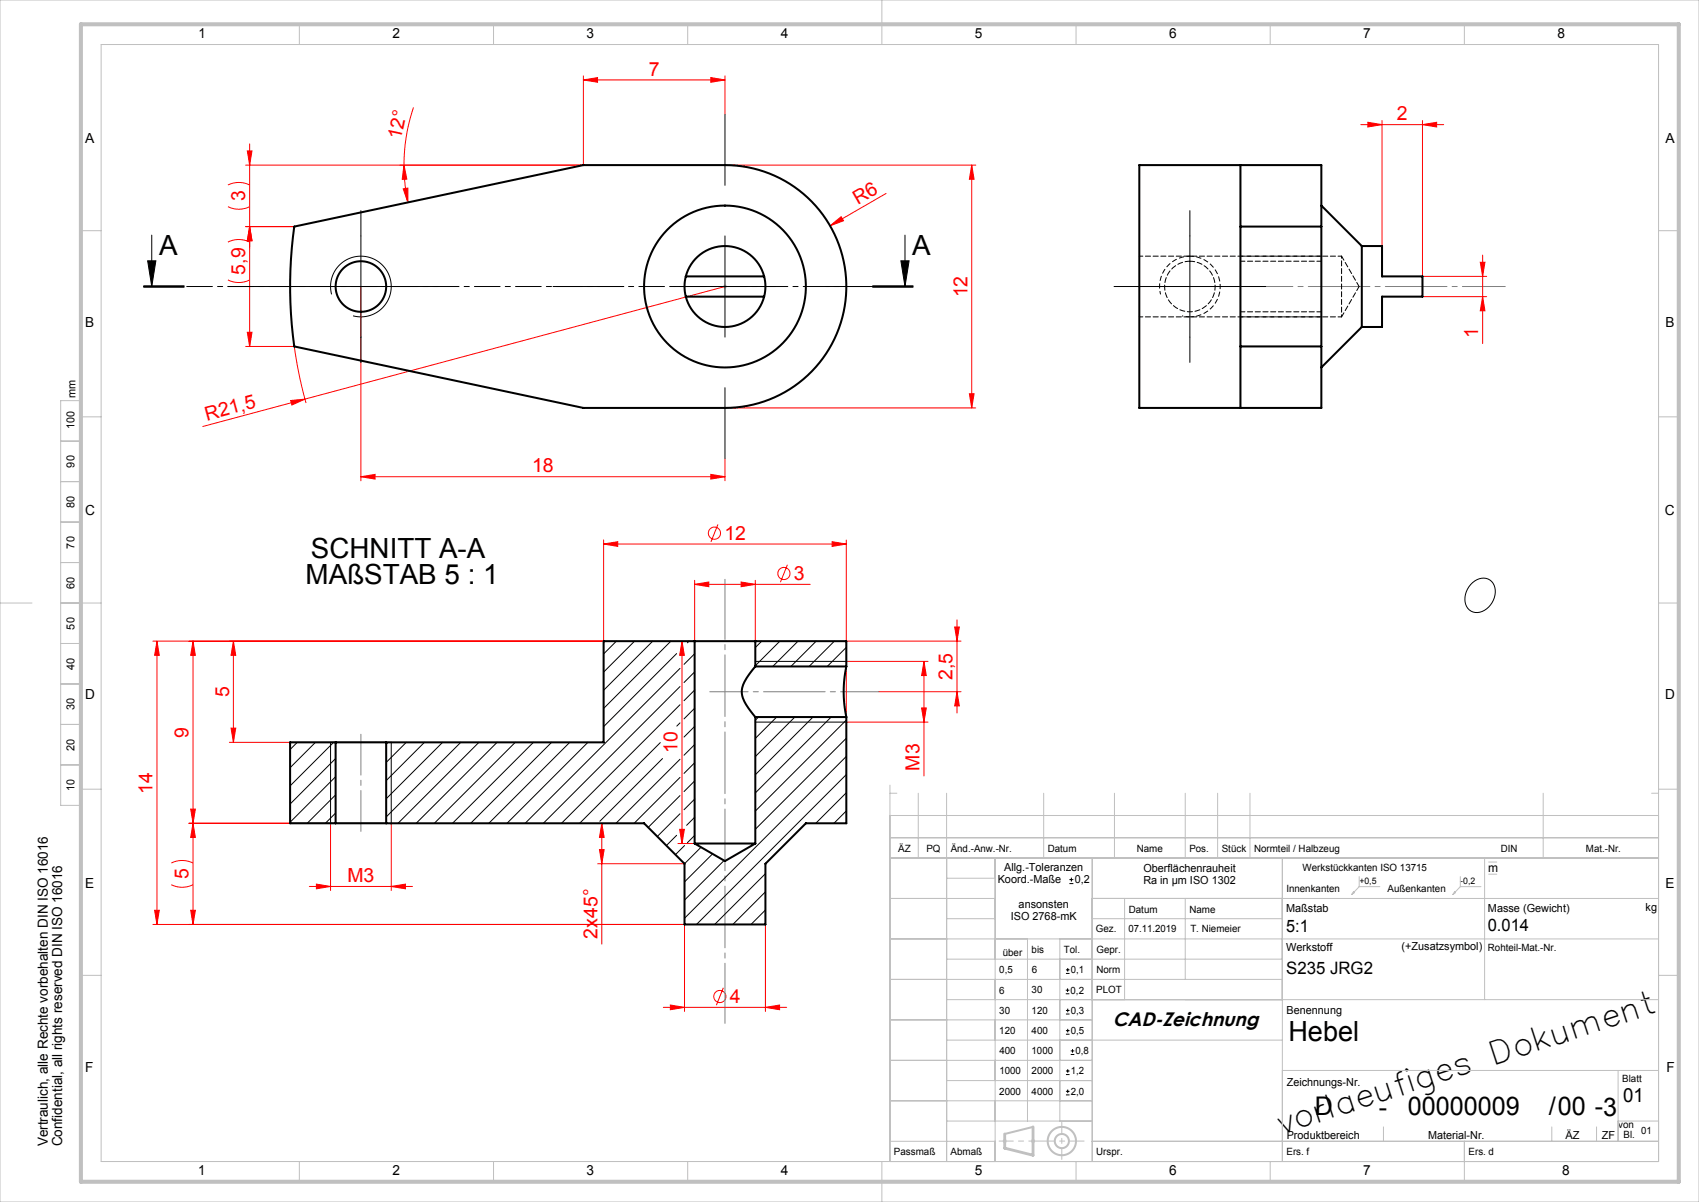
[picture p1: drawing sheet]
<svg xmlns="http://www.w3.org/2000/svg" width="420mm" height="297mm" viewBox="0 0 420 297" stroke-linecap="round" stroke-linejoin="round" font-family="sans-serif">
<g fill="none" stroke="#f00" stroke-width=".25">
<path d="M144.2 19.8l3.5-.6v1.1zM144.2 18.8v22h-83.5M144.2 19.8h35M175.7 19.2l3.5 .6-3.5 .5zM179.2 18.8v9.5M61.1 37.3h1.2l-.6 3.5zM61.7 35.5v50.1M102.2 26.6l-1.1 3.7-.7 3.8-.4 2.8-.1 3.9M336.4 30.8h20.5M338.1 30.2l3.5 .6-3.5 .6zM341.6 29.8v31M351.6 30.8l3.5-.6v1.2z"/>
<path d="M351.6 29.8v38.5h15.9M56.3 51.1a6 6 0 0 0 5.4 0M56.3 45.7a6 6 0 0 1 5.4 0M56.3 59.8a6 6 0 0 1 5.4 0M60.7 56h12M61.7 56l.6 3.5h-1.2zM99.7 46.7l1.1-.2v3.5zM99.9 40.8l.7 3.5h-1.2zM99.9 40.8a44.3 44.3 0 0 0 .9 9.2M179.2 40.8h62M205.2 55.8l2.7-2.3 .6 1zM219 47.8l-13.8 8"/>
<path d="M240.2 40.8v60M240.2 40.8l.6 3.5h-1.2zM56.3 69.2a6 6 0 0 0 5.4 0M89.2 70.8v48M179.2 70.8l-129.1 34.6M351.6 73.3h15.9M365.9 64.8h1.2l-.6 3.5zM366.5 73.3l.6 3.5h-1.2zM366.5 63v21.9M60.7 85.6h12a107.6 107.6 0 0 0 2.9 14M61.1 82.1h1.2l-.6 3.5zM71.8 99l3.6-.4-3.3 1.5z"/>
<path d="M239.6 97.3h1.2l-.6 3.5zM89.2 117.8l3.5-.6v1.2zM89.2 117.8h90M175.7 117.2l3.5 .6-3.5 .6zM179.2 100.8h62M179.2 113.3v5.5M149.2 134.4l3.5-.6v1.2zM149.2 133.4v25h-111.4M149.2 134.4h60M177.5 129.6l-1.7 4.3M194.6 139.6l-1.7 4.3M205.7 133.8l3.5 .6-3.5 .6z"/>
<path d="M209.2 133.4v43.8M38.8 158.4v70M38.8 158.4l.6 3.5h-1.2zM47.7 158.4v70M47.7 158.4l.6 3.5h-1.2zM57.7 158.4v25M57.7 158.4l.6 3.5h-1.2zM168.6 158.4l.6 3.5h-1.2zM168.6 158.4v50M171.7 144.4l3.5-.6v1.2zM171.7 143.4v15M171.7 144.4h28.6"/>
<path d="M183.2 143.8l3.5 .6-3.5 .6zM186.7 143.4v15M209.2 158.4h28.4M236 154.9h1.2l-.6 3.5zM236.6 153.2v23M57.1 179.9h1.2l-.6 3.5zM209.2 163.4h20.2M209.2 178.4h20.2M217.3 170.9h20.3M227.8 174.9h1.2l-.6 3.5zM228.4 163.4l.6 3.5h-1.2zM228.4 163.4v28.3"/>
<path d="M236.6 170.9l.6 3.5h-1.2zM47.1 199.9h1.2l-.6 3.5zM56.7 183.4h38.8M42.3 218.6a6 6 0 0 0 5.4 0M42.3 213.3a6 6 0 0 1 5.4 0M46.7 203.4h48.8M47.7 203.4l.6 3.5h-1.2zM76.5 219h25.5M78.2 218.5l3.5 .5-3.5 .6zM81.7 203.4v16.6M96.7 219l3.5-.5v1.1zM96.7 203.4v16.6"/>
<path d="M147.8 213.4h21.4M148.2 209.9h1.1l-.5 3.5zM148.8 203.4l.5 3.5h-1.1zM148.8 203.4v29.9M167.6 208.4h4.1M168 204.9h1.2l-.6 3.5zM37.8 228.4h131.4v21.5M38.2 224.9h1.2l-.6 3.5zM47.1 224.9h1.2l-.6 3.5zM189.2 228.4v21.5M164 248.9h30.5M165.7 248.3l3.5 .6-3.5 .6z"/>
<path d="M178.8 244.1l-1.7 4.3M189.2 248.9l3.5-.6v1.2z"/>
<circle cx="176.6" cy="131.7" r="1.5"/>
<circle cx="193.8" cy="141.7" r="1.5"/>
<circle cx="177.9" cy="246.2" r="1.5"/>
</g>
<g fill="none" stroke="#000" stroke-width=".25">
<path d="M179.2 28.3v17.5M37.5 58.1v12.7M89.2 52v37.5M179.2 58.3v25M223.7 58.1v12.7M294.1 52v37.5M35.5 71h10zM35.5 70.8h10M35.5 70.6h10M36.5 64.4h2l-1 6.4zM56.4 70.8h51.8M82 72.7a7.5 7.5 0 0 1 6.6-9.4 7.5 7.5 0 0 1 8.1 8.1 7.5 7.5 0 0 1-9.4 6.6"/>
<path d="M136.7 70.8h17.5M166.7 70.8h25M204.2 70.8h21.5M215.7 70.6h10M215.7 71h10M222.7 64.4h2l-1 6.4zM275.4 70.8h37.5M179.2 95.8v17.5M364 144a3.2 3.2 0 0 1 4.1-.8 3.2 3.2 0 0 1 1.5 3.8 4.8 4.8 0 0 1-5.4 4.2 3.6 3.6 0 0 1-1.7-5l.6-1.2zM186.7 178.4h22.5M186.7 163.4h22.5M81.7 203.4v-20h15v20"/>
<path d="M264.4 218.3h.9M264.4 217.3h.9M264.8 216.9v.9M263.5 239.6h.9M263.9 239.2v.9M263.5 245.5h.8M263.5 244.7h.8M263.5 255.5h.9M263.5 254.7h.9M263.5 250.6h.9M263.5 249.7h.9M263.5 240.5h.9"/>
<path d="M263.9 244.2v.9M263.9 249.2v.9M263.9 254.2v.9M264.7 259.7h.9M265.1 259.2v.9M263.5 270.5h.9M263.5 269.7h.9M263.5 265.5h.9M263.5 264.6h.9M263.9 269.2v.9M263.9 264.2v.9M264.7 260.5h.9"/>
</g>
<path d="M294.1 78.3a7.5 7.5 0 0 0 7.5-7.5 7.5 7.5 0 0 0-7.5-7.5" fill="none" stroke="#000" stroke-width=".25" stroke-dasharray="1.3 .6" stroke-dashoffset=".3" stroke-linecap="butt"/>
<path d="M294.1 63.3a7.5 7.5 0 0 0-7.2 9.4" fill="none" stroke="#000" stroke-width=".25" stroke-dasharray="1.3 .6" stroke-dashoffset=".4" stroke-linecap="butt"/>
<path d="M292.2 78l1.9 .3" fill="none" stroke="#000" stroke-width=".25" stroke-dasharray="1.3 .6" stroke-dashoffset="1" stroke-linecap="butt"/>
<g fill="none" stroke="#c0c0c0" stroke-width=".25">
<path d="M0 0h420v297h-420zM25 11h385v276h-385zM74 6v5M122 6v5M170 6v5M218 0v11M266 6v5M314 6v5M362 6v5M20 57h5M410 57h5M178.7 70.8h1"/>
<path d="M178.9 70.4l.7 .7M179.2 70.3v1M179.6 70.4l-.7 .7M15 99h5v100h-5zM15 119h5M15 109h5M20 103h5M410 103h5M15 139h5M15 129h5M0 149h7.9M15 149h10"/>
<path d="M15 159h5M410 149h5M15 169h5M15 179h5M15 189h5M20 195h5M220 194v93M220 196h1.7M227 196v16M234 196v91M258 196v16M275.5 196v16"/>
<path d="M293 196v16M301 196v16M309 196v16M381.5 196v16M408.3 196h1.7M410 195h5M220 212h190M220 207h190M220 201.5h190M234 217h12M246 212v75M270 212v75"/>
<path d="M317 212v75M336 216.6v2.5M336 219.1h5.1M336 219.1l-1.8 1.9M361 219.1h5.1M361 216.6v2.5M361 219.1l-1.8 1.9M367 212v35M368 213h2M368 216h2M220 232h190M220 222h26"/>
<path d="M234 227h12M234 237h83M254 232v45M262 232v45M270 222h140M270 227h47M278 222v25M293 222v20M334.6 220.4l.2 .2-.6 .4zM359.6 220.4l.2 .2-.6 .4zM20 241h5M220 242h97"/>
<path d="M220 252h50M234 247h176M234 257h83M410 241h5M220 262h50M220 272h50M234 267h36M234 277h36M317 264.5h93M342 278.4v3.6M383.6 278.4v3.6M394.7 278.4v3.6"/>
<path d="M400 277h10M400 264.5v17.5M74 287v5M122 287v5M170 287v5M218 287v10M220 282h26M247.9 281.9h1M248 281.6l.7 .7M248.4 281.4v1M248.7 281.6l-.7 .7M254.9 281.9h1"/>
<path d="M255 281.6l.7 .7M255.4 281.4v1M255.7 281.6l-.7 .7M266 287v5M270 282h140M314 287v5M362 282v10"/>
</g>
<g fill="none" stroke="#c0c0c0" stroke-width=".5">
<path d="M255.4 278.4l-7 1.8"/>
<circle cx="262.5" cy="281.9" r="3.5"/>
<circle cx="262.5" cy="281.9" r="1.75"/>
</g>
<path d="M293.9 63.3h.4" fill="none" stroke="#000" stroke-width=".25" stroke-dasharray="1.3 .6"/>
<path d="M306.6 78.3h20M326.6 63.3h-20" fill="none" stroke="#000" stroke-width=".25" stroke-dasharray="1.3 .6" stroke-dashoffset=".2"/>
<path d="M225.7 70.8h-190.2" fill="none" stroke="#000" stroke-width=".25" stroke-dasharray="6.3 1.3 1.3 1.3" stroke-dashoffset="-.5"/>
<path d="M179.2 143.1v109.8" fill="none" stroke="#808080" stroke-width=".25" stroke-dasharray="15.2 1.3 1.3 1.3" stroke-dashoffset=".4"/>
<path d="M175.5 170.9h41.8" fill="none" stroke="#808080" stroke-width=".25" stroke-dasharray="15.2 1.3 1.3 1.3" stroke-dashoffset="5.8"/>
<path d="M89.2 181.4v24" fill="none" stroke="#808080" stroke-width=".25" stroke-dasharray="15.2 1.3 1.3 1.3" stroke-dashoffset="5.1"/>
<path d="M372.1 70.8h-63.1" fill="none" stroke="#808080" stroke-width=".25" stroke-dasharray="15.2 1.3 1.3 1.3" stroke-dashoffset="4.6"/>
<path d="M262.5 286.5v-9.2" fill="none" stroke="#c0c0c0" stroke-width=".25" stroke-dasharray="6.3 1.3 1.3 1.3" stroke-dashoffset="3.7"/>
<path d="M247 281.9h21" fill="none" stroke="#c0c0c0" stroke-width=".25" stroke-dasharray="6.3 1.3 1.3 1.3" stroke-dashoffset="2.8"/>
<path d="M255.4 278.4v7l-7-1.7v-3.5" fill="none" stroke="#c0c0c0" stroke-width=".7"/>
<path d="M20 6h395v286h-395z" fill="none" stroke="#c0c0c0" stroke-width="1"/>
<path d="M222.7 64.4h2l-1 6.4zM36.5 64.4h2l-1 6.4z" fill="#000"/>
<g fill="#f00">
<path d="M71.8 99l3.6-.4-3.3 1.5z"/>
<path d="M205.2 55.8l2.7-2.3 .6 1z"/>
<path d="M351.6 30.8l3.5-.6v1.2zM338.1 30.2l3.5 .6-3.5 .6z"/>
<path d="M99.9 40.8l.7 3.5h-1.2zM99.7 46.7l1.1-.2v3.5z"/>
<path d="M61.7 56l.6 3.5h-1.2zM61.1 82.1h1.2l-.6 3.5z"/>
<path d="M240.2 40.8l.6 3.5h-1.2zM239.6 97.3h1.2l-.6 3.5zM61.1 37.3h1.2l-.6 3.5zM61.7 56l.6 3.5h-1.2zM365.9 64.8h1.2l-.6 3.5zM366.5 73.3l.6 3.5h-1.2z"/>
<path d="M144.2 19.8l3.5-.6v1.1zM175.7 19.2l3.5 .6-3.5 .5zM89.2 117.8l3.5-.6v1.2zM175.7 117.2l3.5 .6-3.5 .6z"/>
<path d="M183.2 143.8l3.5 .6-3.5 .6zM171.7 144.4l3.5-.6v1.2z"/>
<path d="M168 204.9h1.2l-.6 3.5zM168.6 158.4l.6 3.5h-1.2zM148.2 209.9h1.1l-.5 3.5zM148.8 203.4l.5 3.5h-1.1z"/>
<path d="M236.6 170.9l.6 3.5h-1.2zM236 154.9h1.2l-.6 3.5z"/>
<path d="M57.1 179.9h1.2l-.6 3.5zM57.7 158.4l.6 3.5h-1.2z"/>
<path d="M47.7 158.4l.6 3.5h-1.2zM47.1 199.9h1.2l-.6 3.5zM47.7 203.4l.6 3.5h-1.2zM47.1 224.9h1.2l-.6 3.5zM38.8 158.4l.6 3.5h-1.2zM38.2 224.9h1.2l-.6 3.5zM228.4 163.4l.6 3.5h-1.2zM227.8 174.9h1.2l-.6 3.5z"/>
<path d="M78.2 218.5l3.5 .5-3.5 .6zM96.7 219l3.5-.5v1.1zM149.2 134.4l3.5-.6v1.2zM205.7 133.8l3.5 .6-3.5 .6zM165.7 248.3l3.5 .6-3.5 .6zM189.2 248.9l3.5-.6v1.2z"/>
</g>
<g fill="none" stroke="#000" stroke-width=".5">
<path d="M72.7 56l71.5-15.2h35a30 30 0 0 1 30 30 30 30 0 0 1-30 30h-35l-71.5-15.2a107.5 107.5 0 0 1 0-29.6zM306.6 56v29.6M306.6 56h20M306.6 40.8v15.2M326.6 56v29.6M326.6 56v-15.2h-45v60h45v-15.2M326.6 50.8l10 10M169.5 68.3a10 10 0 0 0 0 5M169.5 68.3a10 10 0 0 1 9.7-7.5 10 10 0 0 1 9.7 7.5M169.5 73.3a10 10 0 0 0 9.7 7.5 10 10 0 0 0 9.7-7.5M169.5 73.3h19.4M169.5 68.3h19.4"/>
<path d="M188.9 68.3a10 10 0 0 1 0 5M336.6 60.8v20M336.6 60.8h5v7.5h10v5h-10v7.5h-5M306.6 85.6h20M306.6 85.6v15.2M336.6 80.8l-10 10M171.7 158.4h15M171.7 158.4v50M171.7 158.4h-22.5v25h-53.7M186.7 158.4v6.3M186.7 158.4h22.5v6.3M186.7 164.7l-.2 .2a16.1 16.1 0 0 0-3 5.1 5.9 5.9 0 0 0 1.6 5l1.6 2.2"/>
<path d="M186.7 177.2v31.2M186.7 164.7h22.5M186.7 177.2h22.5M209.2 164.7a30 30 0 0 0 0 12.5M209.2 177.2v26.2h-10l-10 10v15h-20v-15l-10-10h-63.7M83 183.4h12.5M83 183.4h-11.3v20h11.3M83 183.4v20M95.5 183.4v20M83 203.4h12.5M171.7 208.4h15M171.7 208.4l7.5 4.4 7.5-4.4"/>
<circle cx="89.2" cy="70.8" r="6.3"/>
<circle cx="179.2" cy="70.8" r="20"/>
</g>
<g fill="none" stroke="#000" stroke-width=".25">
<path d="M152.4 158.4l-3.2 3.2M156.9 158.4l-7.7 7.7M161.4 158.4l-12.2 12.2M165.8 158.4l-16.6 16.7M170.3 158.4l-.4 .4M188.3 158.4l-1.6 1.6M192.8 158.4l-6.1 6.1M197.3 158.4l-6.3 6.3M201.8 158.4l-6.3 6.3M206.3 158.4l-6.3 6.3M209.2 160l-4.7 4.7M167.3 161.5l-18.1 18"/>
<path d="M168.1 178.6l-.8 .8M168.1 165.2l-38.3 38.2M168.1 169.6l-33.8 33.8M168.1 174.1l-29.3 29.3M171.7 175l-2.6 2.6M171.7 179.5l-2.6 2.6M171.7 161.5l-2.6 2.7M171.7 166l-2.6 2.6M171.7 170.5l-2.6 2.6M187.5 177.2l-.8 .8M192 177.2l-5.3 5.3M196.5 177.2l-9.8 9.7"/>
<path d="M201 177.2l-14.3 14.2M205.5 177.2l-18.8 18.7M209.2 164.4l-.2 .3M209.2 177.9l-22.5 22.5M73.5 183.4l-1.8 1.8M78 183.4l-6.3 6.3M82.5 183.4l-10.8 10.8M83 196.4l-7.1 7M83 187.4l-11.3 11.3M83 191.9l-11.3 11.3M95.9 183.4l-.4 .5M100.4 183.4l-4.9 5"/>
<path d="M104.9 183.4l-9.4 9.5M109.4 183.4l-13.9 14M113.9 183.4l-18.4 18.5M118.4 183.4l-20 20M122.9 183.4l-20 20M127.4 183.4l-20 20M131.9 183.4l-20 20M136.4 183.4l-20 20M140.8 183.4l-20 20M145.3 183.4l-20 20M163.2 183.5l-19.9 19.9M163.8 187.4l-15.5 15.5"/>
<path d="M168.1 187.6l-15.8 15.8M168.1 192.1l-11.3 11.3M168.1 196.6l-7.9 7.8M171.7 184l-2.6 2.6M171.7 188.5l-2.6 2.6M171.7 197.5l-2.6 2.6M171.7 193l-2.6 2.6M209.2 182.4l-22.5 22.5M209.2 186.9l-40 40M209.2 191.4l-37 37M209.2 195.9l-7.5 7.5M83 200.9l-2.6 2.5"/>
<path d="M167.3 206.4l-2.6 2.5M168.1 201.1l-5.6 5.6M169.2 208.9l-2.2 2.3M171.7 201.9l-2 2M171.7 206.4l-1.8 1.8M173.3 209.3l-4.1 4.1M176.1 211l-6.9 6.9M179 212.6l-9.8 9.8M189.2 215.9l-12.5 12.5M209.2 200.4l-3 3M189.2 220.4l-8 8M189.2 224.9l-3.6 3.5"/>
</g>
<path d="M331.6 63.3v15" fill="none" stroke="#000" stroke-width=".25" stroke-dasharray="1.3 .6" stroke-dashoffset=".8"/>
<path d="M294.1 64.5a6.2 6.2 0 0 1 5.5 9.3 6.2 6.2 0 0 1-10.7 .3 6.2 6.2 0 0 1 4.9-9.5l.3-.1M331.6 78.3l4.4-7.5M336 70.8l-4.4-7.5" fill="none" stroke="#000" stroke-width=".25" stroke-dasharray="1.3 .6" stroke-dashoffset=".1"/>
<path d="M306.6 77h20M326.6 64.5h-20" fill="none" stroke="#000" stroke-width=".25" stroke-dasharray="1.3 .6" stroke-dashoffset=".2"/>
<path d="M281.6 78.3h50M331.6 63.3h-50" fill="none" stroke="#000" stroke-width=".25" stroke-dasharray="1.3 .6" stroke-dashoffset=".4"/>
<text font-size="7.8" x="317.2" y="280.1" transform="rotate(-18 317.2 280.1)">vorlaeufiges Dokument</text>
<g font-size="6.9">
<text x="39.3" y="62.9">A</text>
<text x="225.5" y="62.9">A</text>
<text x="76.9" y="137.8">SCHNITT A-A</text>
<text x="75.5" y="144.3">MAßSTAB 5 : 1</text>
<text x="318.5" y="257.2">Hebel</text>
</g>
<g font-size="6.3">
<text x="325" y="275.4">D</text>
<text x="340.8" y="275.7">-</text>
<text x="348" y="275.4">00000009</text>
<text x="382.8" y="275.5">/00 -3</text>
</g>
<g font-size="4.8" fill="#f00">
<text x="160.4" y="18.7">7</text>
<text x="345.3" y="29.7">2</text>
<text x="99.1" y="34.6" transform="rotate(-78 99.1 34.6)">12°</text>
<text x="60.6" y="49.7" transform="rotate(-90 60.6 49.7)">3</text>
<text x="212" y="50.6" transform="rotate(-30 212 50.6)">R6</text>
<text x="60.6" y="67.8" transform="rotate(-90 60.6 67.8)">5,9</text>
<text x="239.1" y="73.5" transform="rotate(-90 239.1 73.5)">12</text>
<text x="365.4" y="83.6" transform="rotate(-90 365.4 83.6)">1</text>
<text x="51.1" y="104" transform="rotate(-15 51.1 104)">R21,5</text>
<text x="131.5" y="116.7">18</text>
<text x="179.1" y="133.3">12</text>
<text x="196.3" y="143.3">3</text>
<text x="56.6" y="172.3" transform="rotate(-90 56.6 172.3)">5</text>
<text x="235.5" y="168" transform="rotate(-90 235.5 168)">2,5</text>
<text x="46.6" y="182.3" transform="rotate(-90 46.6 182.3)">9</text>
<text x="167.5" y="186.1" transform="rotate(-90 167.5 186.1)">10</text>
<text x="227.3" y="190.4" transform="rotate(-90 227.3 190.4)">M3</text>
<text x="37.7" y="196.1" transform="rotate(-90 37.7 196.1)">14</text>
<text x="46.6" y="217.3" transform="rotate(-90 46.6 217.3)">5</text>
<text x="85.9" y="218">M3</text>
<text x="147.7" y="231.9" transform="rotate(-90 147.7 231.9)">2x45°</text>
<text x="180.4" y="247.8">4</text>
</g>
<g font-size="4.8">
<text x="275.1" y="253.4">CAD-Zeichnung</text>
<text x="401.2" y="272.3">01</text>
</g>
<g font-size="4.2">
<text x="318" y="230.2">5:1</text>
<text x="367.8" y="230.1">0.014</text>
<text x="317.9" y="240.6">S235 JRG2</text>
</g>
<g font-size="3.4">
<text x="49" y="9.3">1</text>
<text x="97" y="9.3">2</text>
<text x="145" y="9.3">3</text>
<text x="193" y="9.3">4</text>
<text x="241" y="9.3">5</text>
<text x="289.1" y="9.3">6</text>
<text x="337" y="9.3">7</text>
<text x="385" y="9.3">8</text>
<text x="21" y="35.3">A</text>
<text x="411.7" y="35.3">A</text>
<text x="21.1" y="80.8">B</text>
<text x="411.7" y="80.7">B</text>
<text x="21.1" y="127.3">C</text>
<text x="411.6" y="127.3">C</text>
<text x="21.1" y="172.8">D</text>
<text x="411.6" y="172.7">D</text>
<text x="21" y="219.3">E</text>
<text x="411.7" y="219.3">E</text>
<text x="21.1" y="264.8">F</text>
<text x="411.9" y="264.8">F</text>
<text x="11.9" y="283.3" transform="rotate(-90 11.9 283.3)">Vertraulich, alle Rechte vorbehalten DIN ISO 16016</text>
<text x="15.4" y="283.3" transform="rotate(-90 15.4 283.3)">Confidential, all rights reserved DIN ISO 16016</text>
<text x="49" y="290.3">1</text>
<text x="97.1" y="290.3">2</text>
<text x="145" y="290.4">3</text>
<text x="193.1" y="290.4">4</text>
<text x="241" y="290.3">5</text>
<text x="289" y="290.3">6</text>
<text x="337" y="290.3">7</text>
<text x="386.2" y="290.4">8</text>
</g>
<text font-size="3" x="367.9" y="215.5">m</text>
<g font-size="2.7">
<text x="18.6" y="98.2" transform="rotate(-90 18.6 98.2)">mm</text>
<text x="18.4" y="106" transform="rotate(-90 18.4 106)">100</text>
<text x="18.4" y="115.5" transform="rotate(-90 18.4 115.5)">90</text>
<text x="18.4" y="125.5" transform="rotate(-90 18.4 125.5)">80</text>
<text x="18.4" y="135.5" transform="rotate(-90 18.4 135.5)">70</text>
<text x="18.4" y="145.5" transform="rotate(-90 18.4 145.5)">60</text>
<text x="18.4" y="155.5" transform="rotate(-90 18.4 155.5)">50</text>
<text x="18.4" y="165.5" transform="rotate(-90 18.4 165.5)">40</text>
<text x="18.4" y="175.5" transform="rotate(-90 18.4 175.5)">30</text>
<text x="18.4" y="185.5" transform="rotate(-90 18.4 185.5)">20</text>
<text x="18.4" y="195.5" transform="rotate(-90 18.4 195.5)">10</text>
<text x="248.3" y="215.3">Allg.-Toleranzen</text>
<text x="282.7" y="215.4">Oberflächenrauheit</text>
<text x="246.6" y="218.3">Koord.-Maße</text>
<text x="265.7" y="218.3">0,2</text>
<text x="282.6" y="218.4">Ra in µm ISO 1302</text>
<text x="249.9" y="227.3">ISO 2768-mK</text>
<text x="251.8" y="224.3">ansonsten</text>
<text x="317.9" y="225.3">Maßstab</text>
<text x="367.8" y="225.3">Masse (Gewicht)</text>
<text x="406.8" y="225.2">kg</text>
<text x="317.9" y="234.9">Werkstoff</text>
<text x="346.5" y="234.9">(+Zusatzsymbol)</text>
<text x="318.1" y="250.5">Benennung</text>
<text x="318.1" y="268.4">Zeichnungs-Nr.</text>
<text x="318.1" y="281.5">Produktbereich</text>
<text x="353.1" y="281.4">Material-Nr.</text>
<text x="387" y="281.4">ÄZ</text>
<text x="396" y="281.4">ZF</text>
</g>
<g font-size="2.5">
<text x="222" y="210.5">ÄZ</text>
<text x="229" y="210.5">PQ</text>
<text x="235" y="210.5">Änd.-Anw.-Nr.</text>
<text x="259" y="210.5">Datum</text>
<text x="281" y="210.5">Name</text>
<text x="294" y="210.5">Pos.</text>
<text x="302" y="210.5">Stück</text>
<text x="310" y="210.5">Normteil / Halbzeug</text>
<text x="322" y="215.3">Werkstückkanten ISO 13715</text>
<text x="371" y="210.5">DIN</text>
<text x="392" y="210.5">Mat.-Nr.</text>
<text x="318" y="220.5">Innenkanten</text>
<text x="343" y="220.5">Außenkanten</text>
<text x="279" y="225.5">Datum</text>
<text x="294" y="225.5">Name</text>
<text x="270.9" y="230.2">Gez.</text>
<text x="279" y="230.2">07.11.2019</text>
<text x="294.3" y="230.2">T. Niemeier</text>
<text x="247.9" y="236.3">über</text>
<text x="255" y="235.5">bis</text>
<text x="263" y="235.5">Tol.</text>
<text x="271" y="235.5">Gepr.</text>
<text x="367.8" y="234.9">Rohteil-Mat.-Nr.</text>
<text x="247" y="245.5">6</text>
<text x="247" y="240.5">0,5</text>
<text x="255" y="245.5">30</text>
<text x="255.1" y="240.5">6</text>
<text x="264.7" y="245.5">0,2</text>
<text x="264.7" y="240.5">0,1</text>
<text x="271" y="245.5">PLOT</text>
<text x="271" y="240.5">Norm</text>
<text x="247" y="250.5">30</text>
<text x="255" y="250.5">120</text>
<text x="264.7" y="250.5">0,3</text>
<text x="247" y="255.5">120</text>
<text x="255" y="255.5">400</text>
<text x="264.7" y="255.5">0,5</text>
<text x="247.1" y="260.5">400</text>
<text x="255" y="260.5">1000</text>
<text x="265.9" y="260.5">0,8</text>
<text x="247.1" y="265.5">1000</text>
<text x="255" y="265.5">2000</text>
<text x="264.7" y="265.5">1,2</text>
<text x="401" y="267.3">Blatt</text>
<text x="247" y="270.5">2000</text>
<text x="255" y="270.5">4000</text>
<text x="264.7" y="270.5">2,0</text>
<text x="400" y="278.8">von</text>
<text x="401.3" y="281.1">Bl.</text>
<text x="405.7" y="280.2">01</text>
<text x="221" y="285.3">Passmaß</text>
<text x="235" y="285.3">Abmaß</text>
<text x="271" y="285.3">Urspr.</text>
<text x="318" y="285.3">Ers. f</text>
<text x="363" y="285.3">Ers. d</text>
</g>
<g font-size="2.2">
<text x="336" y="218.4">+0,5</text>
<text x="361" y="218.4">-0,2</text>
</g>
</svg>
